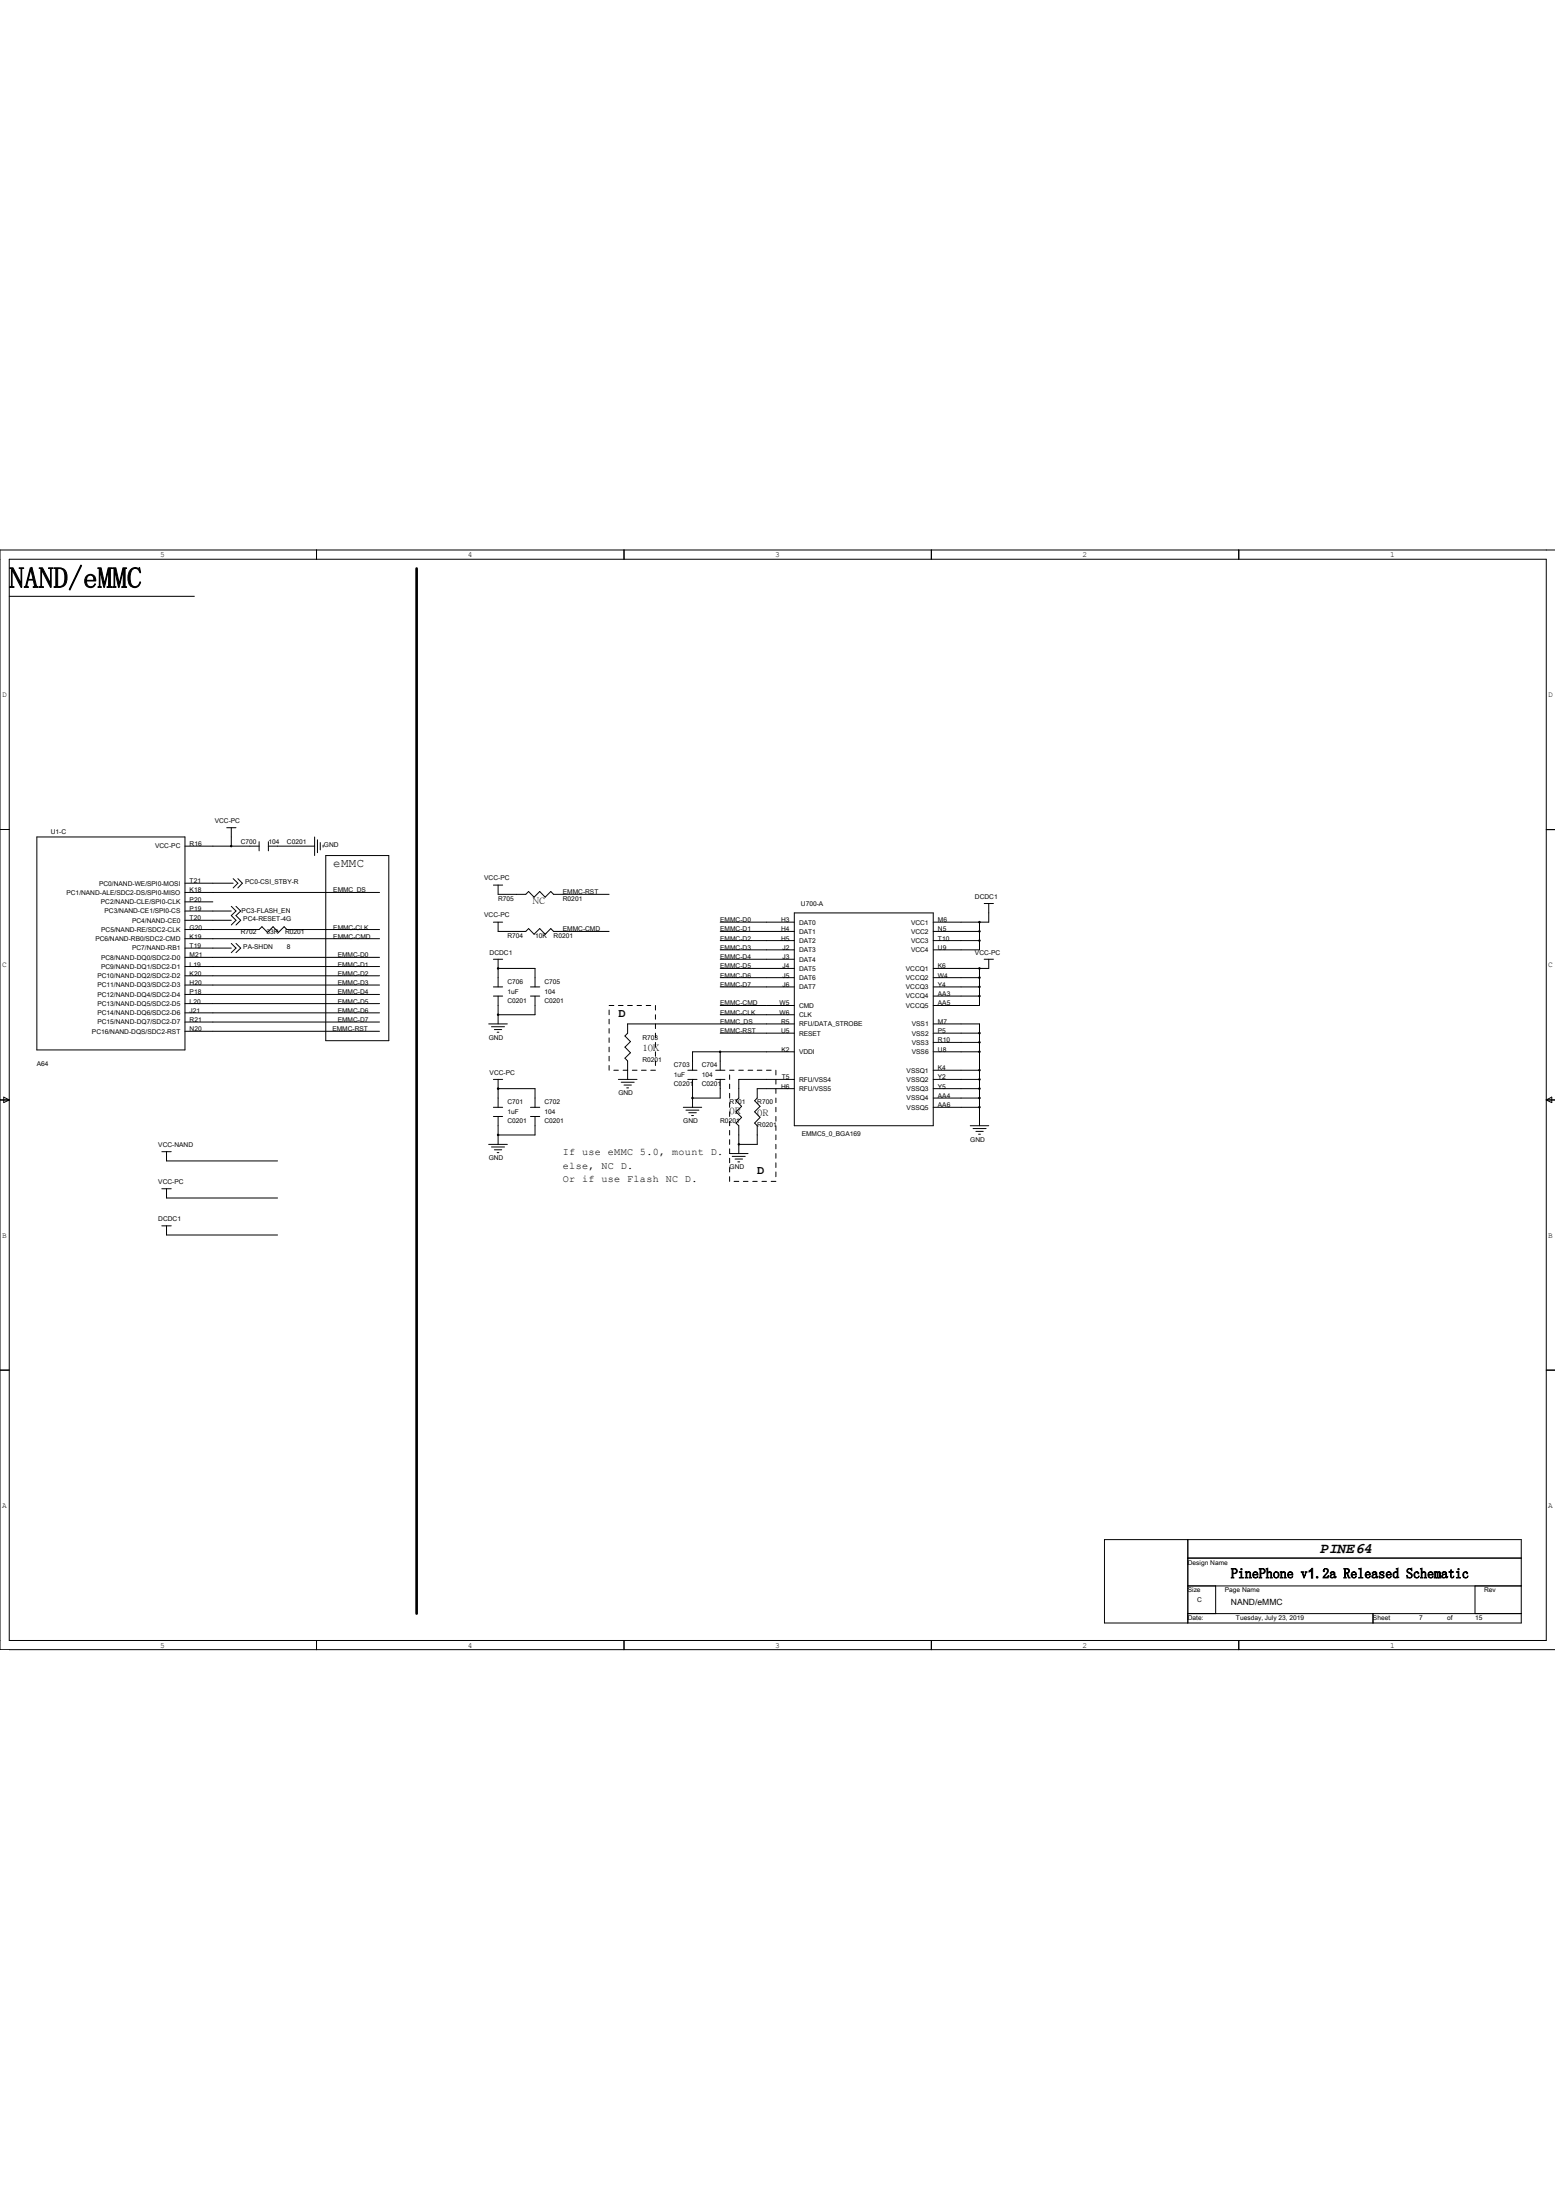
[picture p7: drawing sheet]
<svg xmlns="http://www.w3.org/2000/svg" width="210mm" height="297mm" viewBox="0 0 210 297" stroke-linecap="round" stroke-linejoin="round" font-family="sans-serif">
<path d="M56.2 76.8v141.1" fill="none" stroke="#000" stroke-width=".36"/>
<g fill="none" stroke="#000" stroke-width=".13">
<path d="M1.2 75.5h207.5v146h-207.5zM42.7 74.3v1.2M84.2 74.3v1.2M125.7 74.3v1.2M167.2 74.3v1.2M210 74.3h-210v148.4h210M1.2 80.5h25M0 112h1.2M5 113h20v28.8h-20zM25 114.2h10M25 119.2h6.5M30.6 111.8h1.3"/>
<path d="M31.2 111.8v2.4M31.5 118.6l.6 .6-.6 .7M32.1 118.6l.6 .6-.6 .7M35 113.6v1.3M36.2 113.6v1.3M36.2 114.2h6.3M42.5 113v2.5M42.9 113.4v1.7M43.2 113.8v1M43.6 114.1v.3M44 115.5h8.5v25h-8.5zM66.6 119.5h1.2"/>
<path d="M67.2 119.5v1.3h3.8l.4-.4 .7 .7 .8-.7 .7 .7 .7-.7 .4 .4h7.5M208.7 112h1.3M25 125.5h10l.4-.4 .7 .8 .8-.8 .7 .8 .8-.8 .3 .4h12.5M25 123h6.2M25 124.3h6.2M25 126.7h26.2M25 128h6.2M25 129.3h26.2M25 130.5h26.2M25 120.5h26.2M25 131.7h26.2M25 133h26.2"/>
<path d="M25 134.3h26.2M25 135.5h26.2M25 136.8h26.2M25 138h26.2M25 139.2h26.2M25 121.8h3.7M31.2 122.4l.7 .6-.7 .6 .7 .7-.7 .6M31.2 127.4l.7 .6-.7 .6M31.9 122.4l.6 .6-.6 .6 .6 .7-.6 .6M31.9 127.4l.6 .6-.6 .6M66 138.2h2.5M66.3 138.6h1.8"/>
<path d="M66.6 134.5h1.2M66.6 133.3h1.2M66.6 124.5h1.2M66.6 129.5h1.2M66.7 139h1M67.1 139.4h.2M67.2 130.8h.1M67.2 124.5v1.3h3.8l.4-.4 .7 .7 .8-.7 .7 .7 .7-.7 .4 .4h7.5M67.2 129.5v3.8M67.2 134.5v3.7M67.2 130.8h5v2.5M71.6 134.5h1.3"/>
<path d="M71.6 133.3h1.3M72.2 134.5v2.5h-5M82.2 136.4v.6M82.2 137.6v.6M82.2 138.9v.6M82.2 135.8h.7M83.5 135.8h.6M84.7 135.8h.7M86 135.8h.6M87.2 135.8h.6M88.5 135.8v.6M88.5 137v.6"/>
<path d="M88.5 138.2v.7M88.5 139.5v.6M97.2 135.8h10M97.2 133.3h10M97.2 125.8h10M97.2 124.5h10M97.2 127h10M97.2 128.2h10M97.2 129.5h10M97.2 130.8h10M97.2 132h10M97.2 139.5h10"/>
<path d="M97.2 137h10M107.2 138.2h-22.5v1.3l-.3 .4 .7 .7-.7 .8 .7 .7-.7 .8 .3 .4v2.4M107.2 123.3h18.8v28.7h-18.8zM126 134.5h6.2M126 133.3h6.2M126 125.8h6.2M126 127h6.2M126 132h6.2M126 138.2h6.2v13.8M126 139.5h6.2M132.2 130.8v5h-6.2M132.2 124.5v3.7h-6.2"/>
<path d="M132.9 129.5h1.2M132.9 122h1.2M133.5 122v2.5h-7.5M133.5 129.5v1.3h-7.5M0 148.5h1.2M.5 148.1l.7 .4-.7 .4zM21.8 155.5h1.3M22.5 155.5v1.2h15M66 154.5h2.5M66.3 154.9h1.8M66.6 145.7h1.2M66.6 150.7h1.2"/>
<path d="M66.6 149.5h1.2M66.7 155.2h1M67.1 155.6h.2M67.2 147h.1M67.2 145.7v3.8M67.2 150.7v3.8M67.2 147h5v2.5M71.6 150.7h1.3M71.6 149.5h1.3M72.2 150.7v2.5h-5M82.2 140.1v.6M82.2 141.4v.6"/>
<path d="M82.2 142.6v.7M82.2 143.9v.6M82.9 144.5h.6M83.5 145.7h2.5M83.9 146.1h1.7M84.1 144.5h.6M84.2 146.5h1M84.6 146.9h.2M85.4 144.5h.6M86.6 144.5h.6M87.8 144.5h.7M88.5 140.7v.7"/>
<path d="M88.5 142v.6M88.5 143.3v.6M92.2 149.5h2.5M92.6 149.9h1.7M92.8 144.5h1.3M92.8 145.7h1.3M93 150.2h1M93.4 150.6h.2M93.5 145.7v3.8M96.6 144.5h1.3M96.6 145.7h1.3M97.2 142v2.5"/>
<path d="M97.2 145.7v2.6h-3.7M98.5 145.1v.6M98.5 146.4v.6M98.5 147.6v.7M98.5 148.9v.6M98.5 150.1v.6M98.5 151.4v.6M98.5 152.6v.6M98.5 153.9v.6M98.5 155.1v.7h2.5M98.5 156.4v.6M98.5 157.6v.6"/>
<path d="M98.5 158.9v.6M98.5 144.5h.6M98.8 156.1h1.8M99.1 159.5h.6M99.2 156.5h1M99.6 156.9h.3M99.7 144.5h.6M100.3 159.5h.7M101 144.5h.6M101.6 159.5h.6M102.2 144.5h.6M102.8 159.5h.7"/>
<path d="M103.5 144.5h.6M104.1 159.5h.6M104.7 144.5v.6M104.7 145.7v.7M104.7 147v.6M104.7 148.3v.6M104.7 149.5v.6M104.7 150.7v.7M104.7 152v.6M104.7 153.2v.7M104.7 154.5v.6M104.7 155.8v.6"/>
<path d="M104.7 157v.6M104.7 158.2v.7M107.2 145.7h-7.5v2.6l-.4 .3 .8 .8-.8 .7 .8 .8-.8 .7 .4 .4v3.8M107.2 142h-13.7v2.5M107.2 147h-5v1.3l-.3 .3 .7 .8-.7 .7 .7 .8-.7 .7 .3 .4v2.5h-2.5M126 144.5h6.2M126 145.7h6.2M126 149.5h6.2M126 142h6.2M126 147h6.2M126 140.7h6.2M126 148.3h6.2"/>
<path d="M131 152h2.5M131.3 152.4h1.8M131.7 152.8h1M132.1 153.1h.2M208.7 148.5h1.3M208.7 148.5l.8-.4v.8zM21.8 160.5h1.3M21.8 165.5h1.3M22.5 160.5v1.3h15M22.5 165.5v1.2h15M0 185h1.2M208.7 185h1.3"/>
<path d="M149.1 207.9h56.2v11.2h-56.2zM160.3 207.9v11.2M160.3 210.4h45M160.3 214.1h45M160.3 217.9h45M164.1 214.1v3.8M185.3 217.9v1.2M199.1 214.1v3.8M42.7 221.5v1.2M84.2 221.5v1.2M125.7 221.5v1.2M167.2 221.5v1.2"/>
</g>
<g fill="#000" stroke="#000" stroke-width=".13">
<circle cx="31.2" cy="114.2" r=".1"/>
<circle cx="67.2" cy="130.8" r=".1"/>
<circle cx="67.2" cy="137" r=".1"/>
<circle cx="132.2" cy="139.5" r=".1"/>
<circle cx="132.2" cy="132" r=".1"/>
<circle cx="132.2" cy="124.5" r=".1"/>
<circle cx="132.2" cy="130.8" r=".1"/>
<circle cx="132.2" cy="134.5" r=".1"/>
<circle cx="132.2" cy="125.8" r=".1"/>
<circle cx="132.2" cy="127" r=".1"/>
<circle cx="132.2" cy="133.2" r=".1"/>
<circle cx="67.2" cy="147" r=".1"/>
<circle cx="67.2" cy="153.2" r=".1"/>
<circle cx="93.5" cy="148.3" r=".1"/>
<circle cx="97.2" cy="142" r=".1"/>
<circle cx="99.7" cy="154.5" r=".1"/>
<circle cx="132.2" cy="148.3" r=".1"/>
<circle cx="132.2" cy="147" r=".1"/>
<circle cx="132.2" cy="145.7" r=".1"/>
<circle cx="132.2" cy="144.5" r=".1"/>
<circle cx="132.2" cy="140.7" r=".1"/>
<circle cx="132.2" cy="149.5" r=".1"/>
<circle cx="132.2" cy="142" r=".1"/>
</g>
<text font-size="4" x="1.2" y="79.4">NAND/eMMC</text>
<text font-size="2" x="178.2" y="209.7">PINE64</text>
<text font-size="1.9" x="166.2" y="213.1">PinePhone v1.2a Released Schematic</text>
<g font-size="1.7">
<text x="45" y="117">eMMC</text>
<text x="83.5" y="137.3">D</text>
<text x="102.2" y="158.5">D</text>
</g>
<g font-size="1.4">
<text x="76" y="159.6">Or if use Flash NC D.</text>
<text x="76" y="156">If use eMMC 5.0, mount D.</text>
<text x="76" y="157.9">else, NC D.</text>
</g>
<g font-size="1.2">
<text x="71.9" y="122">NC</text>
<text x="86.7" y="141.9">10K</text>
<text x="98.5" y="150.4">0R</text>
<text x="102.2" y="150.6">0R</text>
<text x="166.2" y="216.7">NAND/eMMC</text>
</g>
<g font-size="1.1">
<text x="21.6" y="75.2">5</text>
<text x="63.1" y="75.2">4</text>
<text x="104.6" y="75.2">3</text>
<text x="146.1" y="75.2">2</text>
<text x="187.6" y="75.2">1</text>
<text x=".3" y="94.1">D</text>
<text x="209" y="94.1">D</text>
<text x=".3" y="130.6">C</text>
<text x="209" y="130.6">C</text>
<text x=".3" y="167.1">B</text>
<text x="209" y="167.1">B</text>
<text x=".3" y="203.6">A</text>
<text x="209" y="203.6">A</text>
<text x="21.6" y="222.5">5</text>
<text x="63.1" y="222.5">4</text>
<text x="104.6" y="222.5">3</text>
<text x="146.1" y="222.5">2</text>
<text x="187.6" y="222.5">1</text>
</g>
<g font-size=".9">
<text x="6.9" y="112.6">U1-C</text>
<text x="29" y="111.1">VCC-PC</text>
<text x="32.5" y="113.9">C700</text>
<text x="36.2" y="113.9">104</text>
<text x="38.7" y="113.9">C0201</text>
<text x="13.4" y="119.6">PC0/NAND-WE/SPI0-MOSI</text>
<text x="20.9" y="114.6">VCC-PC</text>
<text x="25.6" y="114.2">R16</text>
<text x="25.6" y="119.2">T21</text>
<text x="33.1" y="119.4">PC0-CSI_STBY-R</text>
<text x="43.7" y="114.4">GND</text>
<text x="65.4" y="118.9">VCC-PC</text>
<text x="9" y="120.8">PC1/NAND-ALE/SDC2-DS/SPI0-MISO</text>
<text x="13.6" y="122.1">PC2/NAND-CLE/SPI0-CLK</text>
<text x="13.7" y="125.8">PC5/NAND-RE/SDC2-CLK</text>
<text x="14.1" y="123.3">PC3/NAND-CE1/SPI0-CS</text>
<text x="17.8" y="124.6">PC4/NAND-CE0</text>
<text x="25.6" y="123">P19</text>
<text x="25.6" y="124.3">T20</text>
<text x="25.6" y="125.5">G20</text>
<text x="25.6" y="120.5">K18</text>
<text x="25.6" y="121.8">P20</text>
<text x="32.6" y="123.3">PC3-FLASH_EN</text>
<text x="32.8" y="124.4">PC4-RESET-4G</text>
<text x="45" y="120.5">EMMC_DS</text>
<text x="45" y="125.5">EMMC-CLK</text>
<text x="65.4" y="123.9">VCC-PC</text>
<text x="67.2" y="121.6">R705</text>
<text x="76" y="121.6">R0201</text>
<text x="76" y="125.8">EMMC-CMD</text>
<text x="76" y="120.8">EMMC-RST</text>
<text x="97.2" y="125.8">EMMC-D1</text>
<text x="97.2" y="124.5">EMMC-D0</text>
<text x="105.4" y="124.5">H3</text>
<text x="105.4" y="125.8">H4</text>
<text x="107.9" y="124.8">DAT0</text>
<text x="108.1" y="122.4">U700-A</text>
<text x="123" y="124.8">VCC1</text>
<text x="126.6" y="124.5">M6</text>
<text x="126.6" y="125.8">N5</text>
<text x="131.6" y="121.4">DCDC1</text>
<text x="12.9" y="127.1">PC6/NAND-RB0/SDC2-CMD</text>
<text x="13.7" y="129.6">PC8/NAND-DQ0/SDC2-D0</text>
<text x="13.7" y="130.8">PC9/NAND-DQ1/SDC2-D1</text>
<text x="17.8" y="128.3">PC7/NAND-RB1</text>
<text x="25.6" y="126.7">K19</text>
<text x="25.6" y="128">T19</text>
<text x="25.6" y="129.3">M21</text>
<text x="25.6" y="130.5">L19</text>
<text x="25.6" y="131.7">K20</text>
<text x="32.5" y="126.1">R702</text>
<text x="32.8" y="128.1">PA-SHDN</text>
<text x="36" y="126.1">33R</text>
<text x="38.5" y="126.1">R0201</text>
<text x="38.7" y="128.1">8</text>
<text x="45" y="126.7">EMMC-CMD</text>
<text x="45.6" y="130.5">EMMC-D1</text>
<text x="45.6" y="129.3">EMMC-D0</text>
<text x="45.6" y="131.7">EMMC-D2</text>
<text x="66.1" y="128.9">DCDC1</text>
<text x="68.5" y="126.6">R704</text>
<text x="72.2" y="126.6">10K</text>
<text x="74.7" y="126.6">R0201</text>
<text x="97.2" y="128.2">EMMC-D3</text>
<text x="97.2" y="129.5">EMMC-D4</text>
<text x="97.2" y="130.8">EMMC-D5</text>
<text x="97.2" y="127">EMMC-D2</text>
<text x="105.4" y="127">H5</text>
<text x="105.6" y="128.2">J2</text>
<text x="105.6" y="129.5">J3</text>
<text x="105.6" y="130.8">J4</text>
<text x="107.9" y="126.1">DAT1</text>
<text x="107.9" y="127.3">DAT2</text>
<text x="107.9" y="128.6">DAT3</text>
<text x="107.9" y="129.8">DAT4</text>
<text x="107.9" y="131.1">DAT5</text>
<text x="122.3" y="131.1">VCCQ1</text>
<text x="123" y="126.1">VCC2</text>
<text x="123" y="127.3">VCC3</text>
<text x="123" y="128.6">VCC4</text>
<text x="126.6" y="130.8">K6</text>
<text x="126.6" y="127">T10</text>
<text x="126.6" y="128.2">U9</text>
<text x="131.6" y="128.9">VCC-PC</text>
<text x="13.2" y="132.1">PC10/NAND-DQ2/SDC2-D2</text>
<text x="13.2" y="133.3">PC11/NAND-DQ3/SDC2-D3</text>
<text x="13.2" y="134.6">PC12/NAND-DQ4/SDC2-D4</text>
<text x="13.2" y="135.8">PC13/NAND-DQ5/SDC2-D5</text>
<text x="13.2" y="137.1">PC14/NAND-DQ6/SDC2-D6</text>
<text x="25.6" y="133">H20</text>
<text x="25.6" y="134.3">P18</text>
<text x="25.6" y="135.5">L20</text>
<text x="25.6" y="136.8">J21</text>
<text x="25.6" y="138">R21</text>
<text x="45.6" y="133">EMMC-D3</text>
<text x="45.6" y="138">EMMC-D7</text>
<text x="45.6" y="134.3">EMMC-D4</text>
<text x="45.6" y="136.8">EMMC-D6</text>
<text x="45.6" y="135.5">EMMC-D5</text>
<text x="68.5" y="132.9">C706</text>
<text x="68.5" y="135.4">C0201</text>
<text x="68.5" y="134.1">1uF</text>
<text x="73.5" y="132.9">C705</text>
<text x="73.5" y="135.4">C0201</text>
<text x="73.5" y="134.1">104</text>
<text x="97.2" y="135.8">EMMC-CMD</text>
<text x="97.2" y="137">EMMC-CLK</text>
<text x="97.2" y="133.3">EMMC-D7</text>
<text x="97.2" y="132">EMMC-D6</text>
<text x="105.2" y="135.8">W5</text>
<text x="105.2" y="137">W6</text>
<text x="105.6" y="132">J5</text>
<text x="105.6" y="133.3">J6</text>
<text x="107.9" y="132.3">DAT6</text>
<text x="107.9" y="133.6">DAT7</text>
<text x="107.9" y="136.1">CMD</text>
<text x="107.9" y="137.3">CLK</text>
<text x="122.3" y="132.3">VCCQ2</text>
<text x="122.3" y="133.6">VCCQ3</text>
<text x="122.3" y="134.8">VCCQ4</text>
<text x="122.3" y="136.1">VCCQ5</text>
<text x="126.6" y="132">W4</text>
<text x="126.6" y="133.3">Y4</text>
<text x="126.6" y="134.5">AA3</text>
<text x="126.6" y="135.8">AA5</text>
<text x="5" y="143.9">A64</text>
<text x="12.4" y="139.6">PC16/NAND-DQS/SDC2-RST</text>
<text x="13.2" y="138.3">PC15/NAND-DQ7/SDC2-D7</text>
<text x="25.6" y="139.2">N20</text>
<text x="44.9" y="139.2">EMMC-RST</text>
<text x="66" y="140.4">GND</text>
<text x="86.7" y="140.4">R703</text>
<text x="86.7" y="143.4">R0201</text>
<text x="97.2" y="138.2">EMMC_DS</text>
<text x="97.2" y="139.5">EMMC-RST</text>
<text x="105.4" y="138.2">R5</text>
<text x="105.4" y="139.5">U5</text>
<text x="105.5" y="142">K2</text>
<text x="107.9" y="142.3">VDDI</text>
<text x="107.9" y="138.6">RFU/DATA_STROBE</text>
<text x="107.9" y="139.8">RESET</text>
<text x="123.1" y="138.6">VSS1</text>
<text x="123.1" y="139.8">VSS2</text>
<text x="123.1" y="141.1">VSS3</text>
<text x="123.1" y="142.3">VSS6</text>
<text x="126.6" y="138.2">M7</text>
<text x="126.6" y="139.5">P5</text>
<text x="126.6" y="140.7">R10</text>
<text x="126.6" y="142">U8</text>
<text x="66.1" y="145.1">VCC-PC</text>
<text x="68.5" y="149.1">C701</text>
<text x="73.5" y="149.1">C702</text>
<text x="83.5" y="147.9">GND</text>
<text x="91" y="144.1">C703</text>
<text x="91" y="146.6">C0201</text>
<text x="91" y="145.4">1uF</text>
<text x="94.7" y="144.1">C704</text>
<text x="94.7" y="146.6">C0201</text>
<text x="94.7" y="145.4">104</text>
<text x="98.5" y="149.1">R701</text>
<text x="102.2" y="149.1">R700</text>
<text x="105.4" y="147">H6</text>
<text x="105.5" y="145.7">T5</text>
<text x="107.9" y="147.3">RFU/VSS5</text>
<text x="107.9" y="146.1">RFU/VSS4</text>
<text x="122.4" y="144.8">VSSQ1</text>
<text x="122.4" y="146.1">VSSQ2</text>
<text x="122.4" y="147.3">VSSQ3</text>
<text x="122.4" y="148.6">VSSQ4</text>
<text x="122.4" y="149.8">VSSQ5</text>
<text x="126.6" y="144.5">K4</text>
<text x="126.6" y="145.7">Y2</text>
<text x="126.6" y="147">Y5</text>
<text x="126.6" y="148.3">AA4</text>
<text x="126.6" y="149.5">AA6</text>
<text x="21.4" y="154.9">VCC-NAND</text>
<text x="68.5" y="151.6">C0201</text>
<text x="68.5" y="150.4">1uF</text>
<text x="73.5" y="151.6">C0201</text>
<text x="73.5" y="150.4">104</text>
<text x="92.2" y="151.6">GND</text>
<text x="97.2" y="151.6">R0201</text>
<text x="102.2" y="152.1">R0201</text>
<text x="108.2" y="153.4">EMMC5_0_BGA169</text>
<text x="131" y="154.1">GND</text>
<text x="21.4" y="159.9">VCC-PC</text>
<text x="66" y="156.6">GND</text>
<text x="98.5" y="157.9">GND</text>
<text x="21.4" y="164.9">DCDC1</text>
<text x="160.3" y="215">Size</text>
<text x="160.3" y="211.3">Design Name</text>
<text x="165.3" y="215">Page Name</text>
<text x="200.3" y="215">Rev</text>
<text x="160.3" y="218.8">Date:</text>
<text x="161.6" y="216.2">C</text>
<text x="166.8" y="218.8">Tuesday, July 23, 2019</text>
<text x="185.3" y="218.8">Sheet</text>
<text x="191.6" y="218.8">7</text>
<text x="195.3" y="218.8">of</text>
<text x="199.1" y="218.8">15</text>
</g>
</svg>
